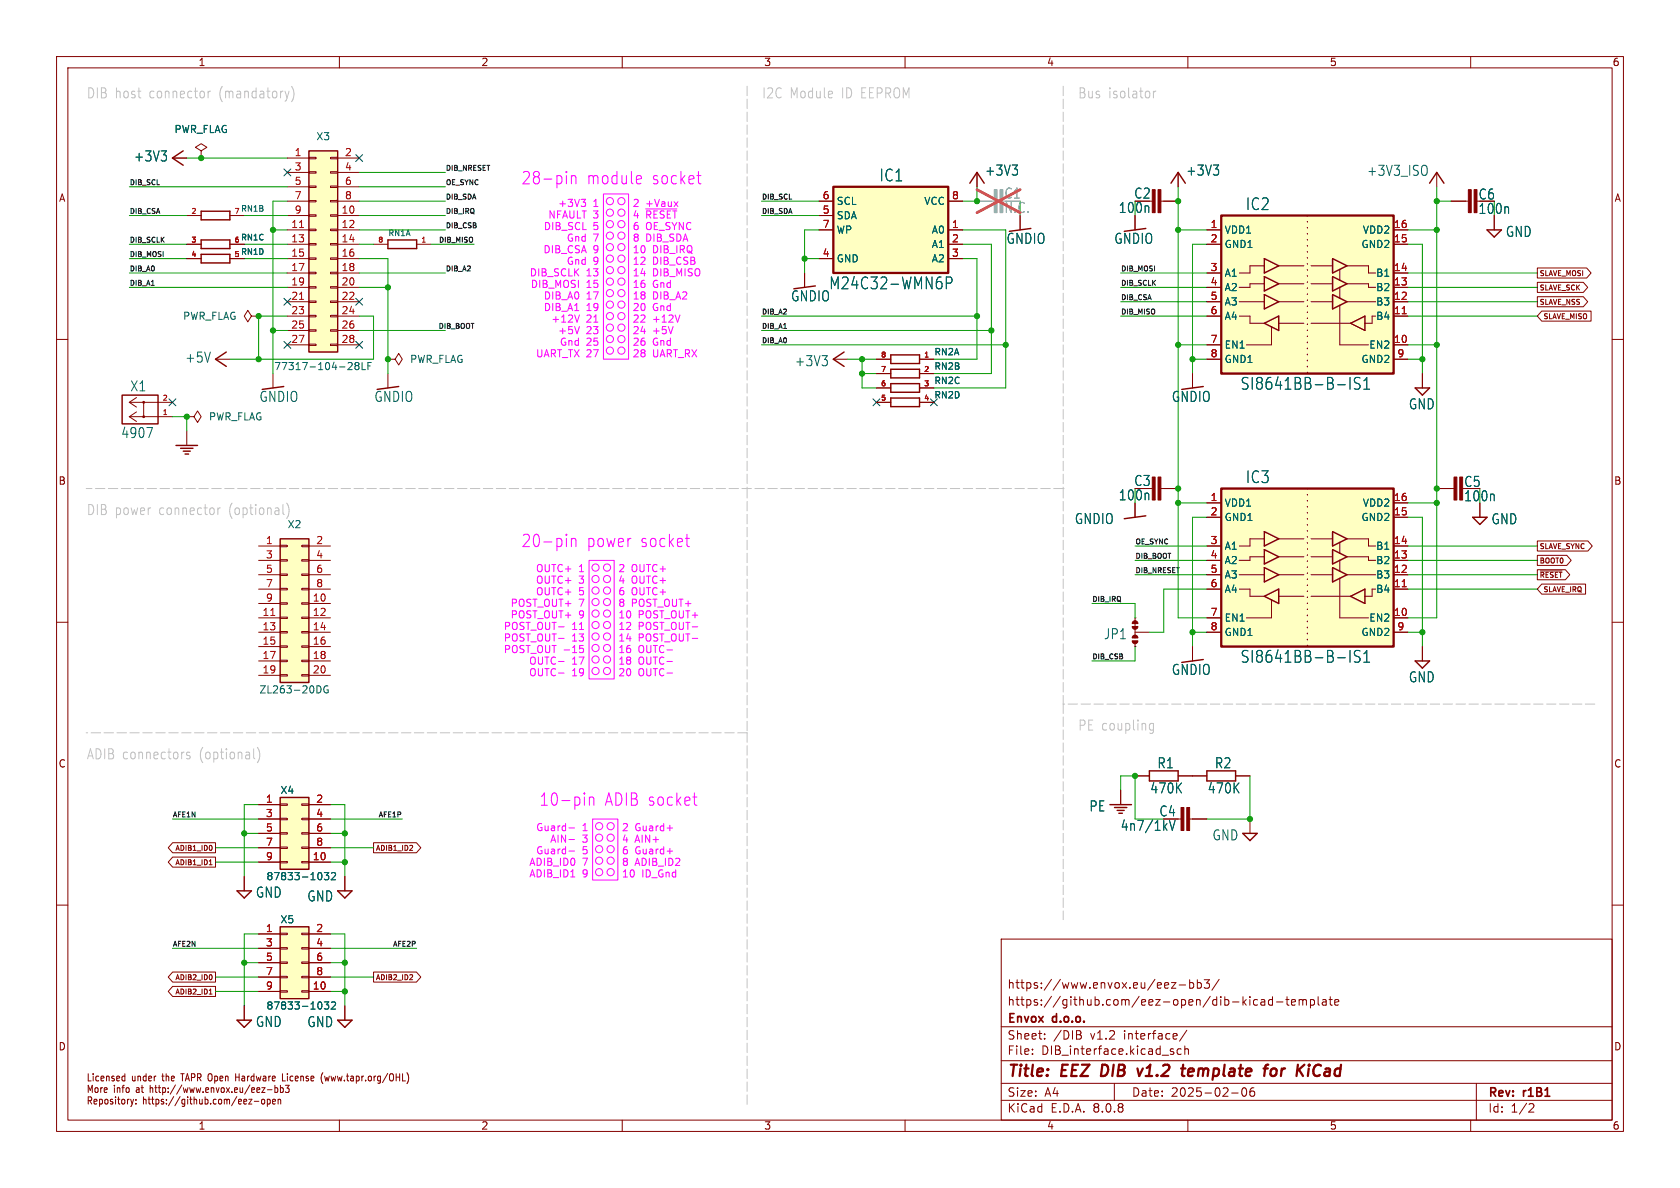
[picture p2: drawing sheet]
<svg xmlns="http://www.w3.org/2000/svg" width="297mm" height="210mm" viewBox="0 0 297 210" stroke-linecap="round" stroke-linejoin="round" font-family="sans-serif">
<g fill="none" stroke="#840000" stroke-width=".18">
<path d="M10 10h277v190h-277zM12 12h273v186h-273zM60 10v2M110 10v2M160 10v2M210 10v2M260 10v2M10 60h2M285 60h2M10 110h2M285 110h2M10 160h2"/>
<path d="M177 166h108v32h-108zM207.1 173.7h.8l-.8 1h.8M208.5 174.1h1.1M210.3 173.8l.4-.1 .3 .3v.4l-.1 .2h-.6M210.3 173.2v1.5M211.7 173.8l.4-.1 .3 .3v.4l-.2 .2h-.5M211.7 173.2v1.5M212.9 173.2h.9l-.5 .6 .4 .1v.7l-.2 .1h-.4l-.2-.1M215.5 173.1l-1.3 2M221.9 176.7l.4 .1M222.3 177.6l-.4 .1M223 176.8h.5l.1 .9"/>
<path d="M223.6 177.1h-.5a.29 .29 0 0 0-.2 .3 .29 .29 0 0 0 .2 .3l.5-.1M225 176.8l-.5-.1-.3 .3v.4l.2 .2h.6M225 176.2v1.5M225.7 177.1h1.1M227.3 176.7h.6M227.5 176.2v1.3l.4 .2M228.3 177.2l.7-.1v-.3l-.5-.1-.2 .2 .1 .7h.6M229.7 176.8l.4-.1 .2 .2M229.7 176.7v1M230.3 176.9l.2-.2 .4 .1 .1 .9M230.3 176.9v.8M231.7 176.8l.4-.1 .3 .3v.4l-.2 .2h-.5"/>
<path d="M231.7 176.7v1.5M233 176.2v1.3l.2 .2M233.8 176.8h.6l.1 .9M234.5 177.1h-.5a.29 .29 0 0 0-.3 .3 .29 .29 0 0 0 .3 .3l.5-.1M235 176.7h.5M235.2 176.2v1.3l.3 .2M236 177.2l.7-.1-.1-.3-.4-.1-.2 .2v.7h.6M285 160h2M60 198v2M110 198v2M160 198v2M177 194.5h108"/>
<path d="M177 191.5h108M177 187.5h108M177 181.5h108M182.5 186.3v.1M182.5 185.5v.1M184.7 183.6v.1M184.7 182.8v.1M190.8 182.2l.3 .3-.1 .3-.2 .1a.4 .4 0 0 1 .4 .4 .4 .4 0 0 1-.3 .4M197 191.5v3M207.1 185.9l.4 .1v.2l-.2 .2h-.3M207.1 185.4l.4 .1M208.8 185.5l-.4-.1-.3 .3v.4l.1 .2h.6"/>
<path d="M209.5 185.5l.2-.1 .3 .1 .1 .9M209.5 184.9v1.5M209.8 182.1l-1.3 2M210 198v2M217.7 193.2h1.2M219.7 192.4a.81 .81 0 0 0 .3 1.4l.2-.1 .2-.5-.2-.8M221.2 192.4a1.17 1.17 0 0 0-.1 1.3h.6l.1-.5-.3-.3h-.4l-.1 .3M260 198v2M261 191.5v6.5M270.5 195.1l.5 .1 .2 .3-1 1.1h1"/>
</g>
<path d="M194.9 188.2l-.3 2h.5M201.1 188.9l.3 1.3 .6-1.3M208.8 188.9h.8M209.2 190.2h.2M210.8 188.9l-.6 .1-.2 .9 .3 .3 .5-.1M211 189.4l-.9 .1M223.4 188.9h.7M224.2 188.2l-.4 .1M224.8 189.1a.52 .52 0 0 1 .5-.2 .52 .52 0 0 1 .4 .4l-.1 .5a.55 .55 0 0 1-.5 .4 .55 .55 0 0 1-.5-.4zM232.7 188.3a1.11 1.11 0 0 0 0 1.9" fill="none" stroke="#840000" stroke-width=".4"/>
<path d="M215.9 38.1h30.5v27.9h-30.5z" fill="#ffffc2"/>
<g fill="none" stroke="#840000" stroke-width=".18">
<path d="M213.4 55.9h2.5M213.4 53.3h2.5M213.4 50.8h2.5M213.4 48.3h2.5M213.4 40.6h2.5M213.4 43.2h2.5M219.1 55.9h1.9v1.3h2.5M219.1 53.3h4.4M223.5 50.2h-2.5v.6h-1.9M223.5 47h-2.5v1.3h-1.9M224.8 57.8v3.2h-4.5M226.1 53.3h4.4"/>
<path d="M226.1 57.2h4.4M226.1 50.2h4.4M226.1 47h4.4M231.8 53.3h3.8M231.8 57.2h7M231.8 50.2h3.8M231.8 47h3.8M236.9 54v7h5M236.9 47.6v1.9M236.9 50.8v1.9M238.1 53.3h5.1M238.1 50.2h3.8v.6h1.3"/>
<path d="M238.1 47h3.8v1.3h1.3M243.2 55.9h-.6v1.3h-1.3M246.4 55.9h2.5M246.4 53.3h2.5M246.4 50.8h2.5M246.4 48.3h2.5M246.4 40.6h2.5M246.4 43.2h2.5M213.4 61h2.5M213.4 63.5h2.5M246.4 61h2.5M246.4 63.5h2.5"/>
<path d="M200.7 88.9v2.5M205.2 86.4h3.1M261.6 88.9v2.5M200.7 109.2h.1M200.7 114.3h.1M200.7 109.2v3.3M200.7 113.5v.8M200.7 111.8h2.5M43.2 154.9v2.6"/>
</g>
<path d="M223.5 57.2l2.6-1.3v2.5zM223.5 45.7l2.6 1.3-2.6 1.3zM223.5 48.9l2.6 1.3-2.6 1.2zM223.5 52.1l2.6 1.2-2.6 1.3zM235.6 45.7l2.5 1.3-2.5 1.3zM235.6 48.9l2.5 1.3-2.5 1.2zM235.6 52.1l2.5 1.2-2.5 1.3zM238.8 57.2l2.5-1.3v2.5zM202.6 91.2l-3.8 .5M260.3 91.4h2.6l-1.3 1.3zM41.9 157.5h2.5l-1.2 1.3z" fill="none" stroke="#840000" stroke-width=".25"/>
<path d="M231.1 38.1v27.9" fill="none" stroke="#840000" stroke-width=".25" stroke-dasharray=".1 1"/>
<path d="M215.9 38.1h30.5v27.9h-30.5z" fill="none" stroke="#840000" stroke-width=".41"/>
<path d="M247.9 55.5h.7" fill="none" stroke="#a90000" stroke-width=".18"/>
<path d="M238.7 66.7v2.1M240.4 66.8l-.2-.1-.6 .1a.53 .53 0 0 0 .2 .9 .63 .63 0 0 1 .6 .7l-.3 .4-.7-.1M241.1 68.8h1M241.1 67.3l.5-.6v2.1" fill="none" stroke="#006464" stroke-width=".18"/>
<g fill="#840000" stroke="#840000" stroke-width=".18">
<path d="M203.7 84.3h.5v4.1h-.5z"/>
<path d="M204.7 84.3h.5v4.1h-.5z"/>
<path d="M200.3 109.9l.4-.2v.5h-.5z"/>
<path d="M200.3 112.4l.4-.1v.5h-.5z"/>
<path d="M200.7 109.7l.3 .2 .2 .3h-.5z"/>
<path d="M200.7 112.3l.3 .1 .2 .4h-.5z"/>
<path d="M200.2 110.7h1l-.2 .4-.3 .1-.4-.1z"/>
<path d="M200.2 113.3h1l-.2 .3-.3 .2-.4-.2z"/>
</g>
<path d="M215.9 86.4h30.5v27.9h-30.5z" fill="#ffffc2"/>
<g fill="none" stroke="#840000" stroke-width=".18">
<path d="M208.3 30.5v2.5M213.4 99.1h2.5M213.4 96.5h2.5M213.4 88.9h2.5M213.4 91.4h2.5M223.5 98.4h-2.5v.7h-1.9M223.5 95.3h-2.5v1.2h-1.9M226.1 98.4h4.4M226.1 95.3h4.4M231.8 98.4h3.8M231.8 95.3h3.8M236.9 95.9v1.9"/>
<path d="M236.9 99.1v1.9M238.1 98.4h3.8v.7h1.3M238.1 95.3h3.8v1.2h1.3M246.4 99.1h2.5M246.4 96.5h2.5M246.4 88.9h2.5M246.4 91.4h2.5M213.4 104.1h2.5M213.4 101.6h2.5M213.4 109.2h2.5M213.4 111.8h2.5M219.1 104.1h1.9v1.3h2.5"/>
<path d="M219.1 101.6h4.4M224.8 106v3.2h-4.5M226.1 101.6h4.4M226.1 105.4h4.4M231.8 101.6h3.8M231.8 105.4h7M236.9 102.2v7h5M238.1 101.6h5.1M243.2 104.1h-.6v1.3h-1.3M246.4 104.1h2.5M246.4 101.6h2.5M246.4 109.2h2.5"/>
<path d="M246.4 111.8h2.5"/>
</g>
<path d="M207 32.4l1.3-1.9 1.2 1.9M223.5 94l2.6 1.3-2.6 1.2zM223.5 97.2l2.6 1.2-2.6 1.3zM235.6 94l2.5 1.3-2.5 1.2zM235.6 97.2l2.5 1.2-2.5 1.3zM223.5 105.4l2.6-1.3v2.6zM223.5 100.3l2.6 1.3-2.6 1.3zM235.6 100.3l2.5 1.3-2.5 1.3zM238.8 105.4l2.5-1.3v2.6z" fill="none" stroke="#840000" stroke-width=".25"/>
<path d="M231.1 86.4v27.9" fill="none" stroke="#840000" stroke-width=".25" stroke-dasharray=".1 1"/>
<path d="M215.9 86.4h30.5v27.9h-30.5z" fill="none" stroke="#840000" stroke-width=".41"/>
<path d="M247.9 103.7h.7" fill="none" stroke="#a90000" stroke-width=".18"/>
<path d="M214.5 29.2h.9l-.5 .7M215.4 30v.8M238.7 115v2.1M240.4 115.1l-.2-.1-.6 .1a.53 .53 0 0 0 .2 .9 .63 .63 0 0 1 .6 .7l-.3 .4-.7-.1M241.1 117.1h1M241.1 115.6l.5-.6v2.1" fill="none" stroke="#006464" stroke-width=".18"/>
<path d="M49.5 163.8h5.1v12.7h-5.1z" fill="#ffffc2"/>
<g fill="none" stroke="#840000" stroke-width=".18">
<path d="M30.5 27.9h2.5M33 38.1h2.6M35.6 26.7l1-.7-1-.6-1.1 .6 1.1 .7v1.2M35.6 27.9h.1M40.6 38.1h2.6M200.7 38.1v2.5M205.2 35.6h3.1M254 30.5v2.5M254 86.4h3M45.7 165.1h3.8M45.7 175.3h3.8M45.7 167.6h3.8"/>
<path d="M45.7 170.2h3.8M45.7 172.7h3.8M49.5 175.1h1.3v.3h-1.3zM49.5 172.6h1.3v.2h-1.3zM49.5 170.1h1.3v.2h-1.3zM49.5 167.5h1.3v.3h-1.3zM49.5 165h1.3v.2h-1.3zM53.3 175.1h1.3v.3h-1.3zM53.3 172.6h1.3v.2h-1.3zM53.3 170.1h1.3v.2h-1.3zM53.3 167.5h1.3v.3h-1.3zM53.3 165h1.3v.2h-1.3z"/>
<path d="M54.6 165.1h3.8M54.6 175.3h3.8M54.6 167.6h3.8M54.6 170.2h3.8M54.6 172.7h3.8"/>
</g>
<path d="M32.4 26.7l-1.9 1.2 1.9 1.3M35.6 37.3h5v1.6h-5zM252.7 32.4l1.3-1.9 1.3 1.9M202.6 40.4l-3.8 .5M49.5 163.8h5.1v12.7h-5.1z" fill="none" stroke="#840000" stroke-width=".25"/>
<path d="M28.5 26.7h.9l-.5 .7M29.4 27.5v.8M252.1 29.3a1.43 1.43 0 0 1 0 1.6M57.3 177.1h.8l-.4 .5 .4 .1v.6l-.2 .1-.6-.1M58.6 177.2l.5-.1 .2 .4-.8 .9h.8" fill="none" stroke="#006464" stroke-width=".18"/>
<g fill="#840000" stroke="#840000" stroke-width=".18">
<path d="M257 84.3h.6v4.1h-.6z"/>
<path d="M258.1 84.3h.5v4.1h-.5z"/>
<path d="M203.7 33.5h.5v4.1h-.5z"/>
<path d="M204.7 33.5h.5v4.1h-.5z"/>
</g>
<path d="M54.6 26.7h5.1v35.5h-5.1z" fill="#ffffc2"/>
<g fill="none" stroke="#840000" stroke-width=".18">
<path d="M50.8 27.9h3.8M50.8 38.1h3.8M50.8 30.5h3.8M50.8 33h3.8M50.8 35.6h3.8M54.6 38h1.3v.2h-1.3zM54.6 35.4h1.3v.3h-1.3zM54.6 32.9h1.3v.2h-1.3zM54.6 30.4h1.3v.2h-1.3zM54.6 27.8h1.3v.3h-1.3zM58.4 38h1.3v.2h-1.3zM58.4 35.4h1.3v.3h-1.3z"/>
<path d="M58.4 32.9h1.3v.2h-1.3zM58.4 30.4h1.3v.2h-1.3zM58.4 27.8h1.3v.3h-1.3zM59.7 27.9h3.8M59.7 38.1h3.8M59.7 30.5h3.8M59.7 33h3.8M59.7 35.6h3.8M180.3 38.1v2.5M50.8 40.6h3.8M50.8 43.2h3.8M50.8 45.7h3.8"/>
<path d="M50.8 48.3h3.8M50.8 50.8h3.8M50.8 53.3h3.8M50.8 55.9h3.8M50.8 58.4h3.8M54.6 58.3h1.3v.2h-1.3zM54.6 55.8h1.3v.2h-1.3zM54.6 53.2h1.3v.3h-1.3zM54.6 50.7h1.3v.2h-1.3zM54.6 48.1h1.3v.3h-1.3zM54.6 45.6h1.3v.2h-1.3zM54.6 43.1h1.3v.2h-1.3z"/>
<path d="M54.6 40.5h1.3v.3h-1.3zM58.4 58.3h1.3v.2h-1.3zM58.4 55.8h1.3v.2h-1.3zM58.4 53.2h1.3v.3h-1.3zM58.4 50.7h1.3v.2h-1.3zM58.4 48.1h1.3v.3h-1.3zM58.4 45.6h1.3v.2h-1.3zM58.4 43.1h1.3v.2h-1.3zM58.4 40.5h1.3v.3h-1.3zM59.7 40.6h3.8M59.7 43.2h3.8M59.7 45.7h3.8"/>
<path d="M59.7 48.3h3.8M59.7 50.8h3.8M59.7 53.3h3.8M59.7 55.9h3.8M59.7 58.4h3.8M142.2 48.3v2.5M50.8 61h3.8M54.6 60.8h1.3v.3h-1.3zM58.4 60.8h1.3v.3h-1.3zM59.7 61h3.8M147.3 63.5h2.6M154.9 71.1h2.6"/>
<path d="M154.9 63.5h2.6M162.6 71.1h2.5M162.6 63.5h2.5"/>
</g>
<path d="M54.6 26.7h5.1v35.5h-5.1zM144.1 50.5l-3.8 .6M182.2 40.4l-3.8 .5M149.2 62.2l-1.9 1.3 1.9 1.3M157.5 70.4h5.1v1.5h-5.1zM157.5 62.7h5.1v1.6h-5.1z" fill="none" stroke="#840000" stroke-width=".25"/>
<path d="M52.9 40.2h.8M52.9 52.9h.8" fill="none" stroke="#a90000" stroke-width=".18"/>
<path d="M61.7 64.1h.4l.2 .3-.8 .9h.8M63 64.6l-.3-.2 .3-.3h.2l.3 .2-.3 .3M63 64.6l-.3 .3 .1 .3 .2 .1h.3l.2-.2v-.2l-.3-.3M63 64.6h.2M64 64.1v1.2h.6M65 64.7h.5M65.6 64.1h-.6v1.2M145.3 62.9h1l-.5 .7M146.2 63.7v.8" fill="none" stroke="#006464" stroke-width=".18"/>
<path d="M147.3 33h20.3v15.3h-20.3z" fill="#ffffc2"/>
<path d="M147.3 33h20.3v15.3h-20.3z" fill="none" stroke="#840000" stroke-width=".4"/>
<g fill="none" stroke="#840000" stroke-width=".18">
<path d="M144.8 38.1h2.5M144.8 35.6h2.5M167.6 35.6h2.6M256.5 35.6h3.1M264.2 38.1v2.5M144.8 40.6h2.5M144.8 45.7h2.5M167.6 40.6h2.6M167.6 43.2h2.6M167.6 45.7h2.6M22.9 71.1h7.6M22.9 71.1l1.2 .9"/>
<path d="M22.9 73.7h7.6M22.9 73.7l1.2 .8M24.1 70.3l-1.2 .8M24.1 72.8l-1.2 .9M25.4 71.1v2.6M154.9 66h2.6M154.9 68.6h2.6M162.6 66h2.5M162.6 68.6h2.5M210.8 114.3v2.5M251.5 114.3v2.5M61 154.9v2.6"/>
<path d="M43.2 177.8v2.5M61 177.8v2.5"/>
</g>
<path d="M167.3 50.1h.7a.6 .6 0 0 0 .3-.6 .6 .6 0 0 0-.3-.5h-.7v2M25.9 75.6h1.1l-.7 1.8" fill="none" stroke="#006464" stroke-width=".18"/>
<g fill="none" stroke="#840000" stroke-width=".25">
<path d="M262.9 40.6h2.5l-1.2 1.3zM21.6 69.9h6.3v5h-6.3zM157.5 65.3h5.1v1.5h-5.1zM157.5 67.8h5.1v1.5h-5.1zM212.7 116.6l-3.8 .5M250.2 116.8h2.5l-1.2 1.3zM59.7 157.5h2.5l-1.2 1.3zM41.9 180.3h2.5l-1.2 1.3zM59.7 180.3h2.5l-1.2 1.3z"/>
<circle cx="25.4" cy="71.1" r=".13"/>
<circle cx="25.4" cy="73.7" r=".13"/>
</g>
<g fill="#840000" stroke="#840000" stroke-width=".18">
<path d="M259.6 33.5h.5v4.1h-.5z"/>
<path d="M260.6 33.5h.5v4.1h-.5z"/>
</g>
<path d="M49.5 141h5.1v12.7h-5.1z" fill="#ffffc2"/>
<g fill="none" stroke="#840000" stroke-width=".18">
<path d="M38.1 63.5h2.5M68.6 66v2.6M210.8 66v2.6M251.5 66v2.6M45.7 142.2h3.8M45.7 152.4h3.8M45.7 144.8h3.8M45.7 147.3h3.8M45.7 149.9h3.8M49.5 152.3h1.3v.2h-1.3zM49.5 149.7h1.3v.3h-1.3zM49.5 147.2h1.3v.2h-1.3z"/>
<path d="M49.5 144.7h1.3v.2h-1.3zM49.5 142.1h1.3v.3h-1.3zM53.3 152.3h1.3v.2h-1.3zM53.3 149.7h1.3v.3h-1.3zM53.3 147.2h1.3v.2h-1.3zM53.3 144.7h1.3v.2h-1.3zM53.3 142.1h1.3v.3h-1.3zM54.6 142.2h3.8M54.6 152.4h3.8M54.6 144.8h3.8M54.6 147.3h3.8M54.6 149.9h3.8"/>
</g>
<path d="M40 62.2l-1.9 1.3 1.9 1.3M70.5 68.3l-3.8 .5M212.7 68.3l-3.8 .5M250.2 68.6h2.5l-1.2 1.3zM49.5 141h5.1v12.7h-5.1z" fill="none" stroke="#840000" stroke-width=".25"/>
<path d="M57.3 154.2h.8l-.4 .5 .4 .2v.5l-.2 .1-.6-.1M58.6 154.4l.5-.2 .2 .4-.8 .9h.8" fill="none" stroke="#006464" stroke-width=".18"/>
<path d="M49.5 95.3h5.1v25.4h-5.1z" fill="#ffffc2"/>
<g fill="none" stroke="#840000" stroke-width=".18">
<path d="M30.5 27.9h2.5M35.6 27.9h.1M144.8 35.6h2.5M144.8 38.1h2.5M167.6 35.6h2.6M172.7 30.5v2.5M180.3 38.1v2.5M200.7 38.1v2.5M205.7 35.6h2.6M208.3 30.5v2.5M256.5 35.6h2.6M264.2 38.1v2.5"/>
<path d="M33 45.7h2.6M33 43.2h2.6M40.6 45.7h2.6M40.6 43.2h2.6M44.4 55.9l-.6-1-.6 1 .6 1 .6-1h1.3M45.7 55.9h.1M66 43.2h2.6M73.7 43.2h2.5M142.2 48.3v2.5M144.8 45.7h2.5M144.8 40.6h2.5M167.6 45.7h2.6"/>
<path d="M167.6 43.2h2.6M167.6 40.6h2.6M213.4 43.2h2.5M213.4 40.6h2.5M213.4 55.9h2.5M213.4 53.3h2.5M213.4 50.8h2.5M213.4 48.3h2.5M246.4 43.2h2.5M246.4 40.6h2.5M246.4 55.9h2.5M246.4 53.3h2.5"/>
<path d="M246.4 50.8h2.5M246.4 48.3h2.5M271.8 49.9h8.1l.8 .9-.8 .9h-8.1zM271.8 47.4h8.7l.8 .9-.8 .8h-8.7zM271.8 52.5h8.1l.8 .8-.8 .9h-8.1zM272.6 55h8.7v1.8h-8.7l-.8-.9zM33 73.7h1.3l.6-1.1 .7 1.1-.7 1-.6-1M33 73.7h.1M33 76.2v2.5M48.3 66v2.6M68.6 63.5h1.2l.7-1 .6 1-.6 1-.7-1M68.6 63.5h.1"/>
<path d="M154.9 68.6h2.6M154.9 63.5h2.6M154.9 66h2.6M154.9 71.1h2.6M162.6 68.6h2.5M162.6 63.5h2.5M162.6 66h2.5M162.6 71.1h2.5M210.8 66v2.6M213.4 63.5h2.5M213.4 61h2.5M246.4 63.5h2.5"/>
<path d="M246.4 61h2.5M251.5 66v2.6M45.7 96.5h3.8M45.7 99.1h3.8M49.5 98.9h1.3v.3h-1.3zM49.5 96.4h1.3v.2h-1.3zM53.3 98.9h1.3v.3h-1.3zM53.3 96.4h1.3v.2h-1.3zM54.6 96.5h3.8M54.6 99.1h3.8M200.7 88.9v2.5M205.7 86.4h2.6"/>
<path d="M213.4 96.5h2.5M213.4 99.1h2.5M213.4 88.9h2.5M213.4 91.4h2.5M246.4 96.5h2.5M246.4 99.1h2.5M246.4 88.9h2.5M246.4 91.4h2.5M254 86.4h2.5M261.6 88.9v2.5M271.8 95.6h8.9l.8 .9-.8 .9h-8.9zM271.8 98.2h5.2l.8 .9-.8 .8h-5.2z"/>
<path d="M45.7 106.7h3.8M45.7 109.2h3.8M45.7 111.8h3.8M45.7 114.3h3.8M45.7 116.8h3.8M45.7 119.4h3.8M45.7 101.6h3.8M45.7 104.1h3.8M49.5 119.3h1.3v.2h-1.3zM49.5 116.7h1.3v.3h-1.3zM49.5 114.2h1.3v.2h-1.3zM49.5 111.6h1.3v.3h-1.3z"/>
<path d="M49.5 109.1h1.3v.2h-1.3zM49.5 106.6h1.3v.2h-1.3zM49.5 104h1.3v.3h-1.3zM49.5 101.5h1.3v.2h-1.3zM53.3 119.3h1.3v.2h-1.3zM53.3 116.7h1.3v.3h-1.3zM53.3 114.2h1.3v.2h-1.3zM53.3 111.6h1.3v.3h-1.3zM53.3 109.1h1.3v.2h-1.3zM53.3 106.6h1.3v.2h-1.3zM53.3 104h1.3v.3h-1.3zM53.3 101.5h1.3v.2h-1.3z"/>
<path d="M54.6 106.7h3.8M54.6 109.2h3.8M54.6 111.8h3.8M54.6 114.3h3.8M54.6 116.8h3.8M54.6 119.4h3.8M54.6 101.6h3.8M54.6 104.1h3.8M210.8 114.3v2.5M213.4 109.2h2.5M213.4 111.8h2.5M213.4 101.6h2.5"/>
<path d="M213.4 104.1h2.5M246.4 109.2h2.5M246.4 111.8h2.5M246.4 101.6h2.5M246.4 104.1h2.5M251.5 114.3v2.5M271.8 100.7h4.9l.8 .9-.8 .9h-4.9zM272.3 100.9h3.8M272.6 103.3h7.7v1.7h-7.7l-.8-.9zM198.1 139.7v2.5M200.7 137.2h2.5M208.3 137.2h5.1"/>
<path d="M218.4 137.2h2.6M30.5 151.5h7.6v1.8h-7.6l-.8-.9zM30.5 149h7.6v1.7h-7.6l-.8-.8zM37 152.9h.5M37.2 152.1v-.1v.9M37.4 149.5v.7M43.2 154.9v2.6M45.7 144.8h3.8M45.7 142.2h3.8M45.7 152.4h3.8M45.7 147.3h3.8M45.7 149.9h3.8"/>
<path d="M54.6 144.8h3.8M54.6 142.2h3.8M54.6 152.4h3.8M54.6 147.3h3.8M54.6 149.9h3.8M61 154.9v2.6M66 149h7.6l.8 .9-.8 .8h-7.6zM72.4 150.3h.6M72.9 149.5v.3M208.3 144.8h.5M210.3 144.8h3.1M221 144.8v2.5"/>
<path d="M30.5 174.4h7.6v1.7h-7.6l-.8-.8zM30.5 171.8h7.6v1.8h-7.6l-.8-.9zM37 175.7h.5M37.2 175v-.2v.9M37.4 172.4v.7M43.2 177.8v2.5M45.7 165.1h3.8M45.7 175.3h3.8M45.7 167.6h3.8M45.7 170.2h3.8M45.7 172.7h3.8M54.6 165.1h3.8"/>
<path d="M54.6 175.3h3.8M54.6 167.6h3.8M54.6 170.2h3.8M54.6 172.7h3.8M61 177.8v2.5M66 171.8h7.6l.8 .9-.8 .9h-7.6zM72.4 173.2h.6M72.9 172.4v.3M21.8 190.2l.3 .1M22.1 189.8v1.3M22.1 191l-.3 .1M23.1 194.3l.3 .9"/>
<path d="M23.4 195.2l-.1 .3M23.6 194.3l-.2 .9M24 195v.2M24 194.4v.1M41.7 189.8v1.3M41.7 190.4h.6M44 194.3h.5l-.5 .9h.5M44.9 194.7h.9M46.3 194.4l.3-.1 .2 .3v.3l-.2 .3-.3-.1-.1-.2zM47.3 194.4l.3-.1 .2 .3-.1 .5h-.4M47.3 194.3v1.3M47.3 192.6h.8"/>
<path d="M48.2 194.7l.5-.1v-.2l-.4-.1-.1 .2v.6h.5M48.6 191.9v1.2M48.6 192.3h.3l.2 .2-.1 .6h-.4M49.2 194.4l.1-.1 .3 .1v.8M49.2 194.3v.9M49.6 192.3h.3l.2 .2-.1 .6h-.4M49.6 191.9v1.2M49.9 189.8v1.3h.6M50.4 191.9h.7l-.3 .4 .3 .2v.5l-.2 .1-.5-.1M57.1 189.6a1.65 1.65 0 0 0 0 2M57.4 190.2l.2 .9M71.9 189.6a1.65 1.65 0 0 1 0 2"/>
</g>
<g fill="none" stroke="#840000" stroke-width=".25">
<path d="M171.4 32.4l1.3-1.9 1.3 1.9M35.6 45h5v1.5h-5zM35.6 42.4h5v1.5h-5zM68.6 42.4h5.1v1.5h-5.1zM31.1 78.7h3.8M31.9 79.2h2.2M32.4 79.8h1.2M50.2 68.3l-3.8 .5M32.7 80.3h.7M49.5 95.3h5.1v25.4h-5.1zM203.2 136.3h5.1v1.7h-5.1zM213.4 136.3h5v1.7h-5z"/>
<path d="M196.2 142.2h3.8M197 142.7h2.2M197.5 143.3h1.2M197.8 143.8h.6M219.7 147.3h2.5l-1.2 1.3z"/>
</g>
<path d="M247.9 55.5h.7M47.9 108.8h.7M247.9 103.7h.7" fill="none" stroke="#a90000" stroke-width=".18"/>
<g fill="none" stroke="#006464" stroke-width=".18">
<path d="M28.5 26.7h.9l-.5 .7M29.4 27.5v.8M178.9 29.2h1l-.5 .7M179.8 30v.8M214.5 29.2h.9l-.5 .7M215.4 30v.8M167.3 50.1h.7a.6 .6 0 0 0 .3-.6 .6 .6 0 0 0-.3-.5h-.7v2M238.7 66.7v2.1M240.4 66.8l-.2-.1-.6 .1a.53 .53 0 0 0 .2 .9 .63 .63 0 0 1 .6 .7l-.3 .4-.7-.1M241.1 67.3l.5-.6v2.1M241.1 68.8h1M238.7 115v2.1"/>
<path d="M240.4 115.1l-.2-.1-.6 .1a.53 .53 0 0 0 .2 .9 .63 .63 0 0 1 .6 .7l-.3 .4-.7-.1M241.1 117.1h1M241.1 115.6l.5-.6v2.1M56.3 121.2a.68 .68 0 0 1 .5 .7 .68 .68 0 0 1-.5 .6M58 121.3a.59 .59 0 0 0-.8 .6 .59 .59 0 0 0 .8 .5v-.4h-.2M57.3 154.2h.8l-.4 .5 .4 .2v.5l-.2 .1-.6-.1M58.6 154.4l.5-.2 .2 .4-.8 .9h.8M206.7 145l.5 1.8 .5-1.8M57.3 177.1h.8l-.4 .5 .4 .1v.6l-.2 .1-.6-.1M58.6 177.2l.5-.1 .2 .4-.8 .9h.8"/>
</g>
<g fill="#a1a1a1" stroke="#a1a1a1" stroke-width=".18">
<path d="M175.8 33.5h.5v4.1h-.5z"/>
<path d="M176.8 33.5h.5v4.1h-.5z"/>
</g>
<path d="M172.7 35.6h3.1" fill="none" stroke="#a1a1a1" stroke-width=".18"/>
<path d="M172.7 33.5l7.6 4.1M180.3 33.5l-7.6 4.1" fill="none" stroke="#e65255" stroke-width=".46"/>
<g fill="#840000" stroke="#840000" stroke-width=".18">
<path d="M209.8 142.7h.5v4.1h-.5z"/>
<path d="M208.8 142.7h.5v4.1h-.5z"/>
</g>
<g fill="none" stroke="#f0f" stroke-width=".18">
<path d="M100.1 30.3l.1 .1-.1 .1M101 31v1.5M101 31.2a.46 .46 0 0 1 .7-.1l.1 1.4M102.7 35.2h.8l-.4 .5M103.3 35.7l.2 .3v.3l-.2 .2M106.7 34.3h4.4v29.2h-4.4zM112.8 31l.5 .1 .1 .5-.9 .2M113.3 32.4l-.5 .1M114.2 36.9h5.5M119.2 35.7l.6 .8M119.8 35.7l-.6 .8M123.2 31h.7"/>
<path d="M123.6 32.4l.3 .1M102.4 55.7l-.4 1.3M102.4 57.7l-.4 1.3M120.2 55.7l-.4 1.3M100.1 94.4l.1 .1-.1 .2M101 95.2v1.4M101 95.4a.46 .46 0 0 1 .7-.1l.1 1.3M104.1 99.1h4.5v20.9h-4.5zM121.2 95.2h.7M121.5 96.5l.4 .1M98.7 110.8h1M98.7 112.8h1"/>
<path d="M98.7 116.9h1M98.7 119h1M102.5 114.6h.4l.3 .2-.2 .5h-.5M100.6 146.4h1M100.6 148.4h1M100.6 150.4h1M100.9 155h.7M103.3 140.2l.1 .1-.1 .1M104.2 140.9v1.4M104.2 141.1a.46 .46 0 0 1 .7-.1l.1 1.3M104.8 144.8h4.4v10.8h-4.4zM117.9 146.4h1"/>
<path d="M117.9 150.5h1M122.5 140.9h.7M122.8 142.2l.4 .1"/>
<circle cx="107.8" cy="37.6" r=".63"/>
<circle cx="107.8" cy="35.6" r=".63"/>
<circle cx="107.8" cy="39.6" r=".63"/>
<circle cx="109.9" cy="37.6" r=".63"/>
<circle cx="109.9" cy="35.6" r=".63"/>
<circle cx="109.9" cy="39.6" r=".63"/>
<circle cx="107.8" cy="45.7" r=".63"/>
<circle cx="107.8" cy="51.8" r=".63"/>
<circle cx="107.8" cy="59.9" r=".63"/>
<circle cx="107.8" cy="47.8" r=".63"/>
<circle cx="107.8" cy="49.8" r=".63"/>
<circle cx="107.8" cy="43.7" r=".63"/>
<circle cx="107.8" cy="55.9" r=".63"/>
<circle cx="107.8" cy="53.8" r=".63"/>
<circle cx="107.8" cy="57.9" r=".63"/>
<circle cx="107.8" cy="41.7" r=".63"/>
<circle cx="109.9" cy="45.7" r=".63"/>
<circle cx="109.9" cy="41.7" r=".63"/>
<circle cx="109.9" cy="53.8" r=".63"/>
<circle cx="109.9" cy="57.9" r=".63"/>
<circle cx="109.9" cy="59.9" r=".63"/>
<circle cx="109.9" cy="47.8" r=".63"/>
<circle cx="109.9" cy="43.7" r=".63"/>
<circle cx="109.9" cy="55.9" r=".63"/>
<circle cx="109.9" cy="49.8" r=".63"/>
<circle cx="109.9" cy="51.8" r=".63"/>
<circle cx="107.8" cy="62" r=".63"/>
<circle cx="109.9" cy="62" r=".63"/>
<circle cx="105.3" cy="112.5" r=".63"/>
<circle cx="105.3" cy="104.4" r=".63"/>
<circle cx="105.3" cy="116.6" r=".63"/>
<circle cx="105.3" cy="108.5" r=".63"/>
<circle cx="105.3" cy="102.4" r=".63"/>
<circle cx="105.3" cy="100.3" r=".63"/>
<circle cx="105.3" cy="106.4" r=".63"/>
<circle cx="105.3" cy="114.6" r=".63"/>
<circle cx="105.3" cy="118.6" r=".63"/>
<circle cx="105.3" cy="110.5" r=".63"/>
<circle cx="107.3" cy="110.5" r=".63"/>
<circle cx="107.3" cy="100.3" r=".63"/>
<circle cx="107.3" cy="116.6" r=".63"/>
<circle cx="107.3" cy="104.4" r=".63"/>
<circle cx="107.3" cy="106.4" r=".63"/>
<circle cx="107.3" cy="102.4" r=".63"/>
<circle cx="107.3" cy="118.6" r=".63"/>
<circle cx="107.3" cy="112.5" r=".63"/>
<circle cx="107.3" cy="108.5" r=".63"/>
<circle cx="107.3" cy="114.6" r=".63"/>
<circle cx="105.9" cy="152.1" r=".63"/>
<circle cx="105.9" cy="150.1" r=".63"/>
<circle cx="105.9" cy="146" r=".63"/>
<circle cx="105.9" cy="148.1" r=".63"/>
<circle cx="105.9" cy="154.2" r=".63"/>
<circle cx="107.9" cy="154.2" r=".63"/>
<circle cx="107.9" cy="152.1" r=".63"/>
<circle cx="107.9" cy="146" r=".63"/>
<circle cx="107.9" cy="148.1" r=".63"/>
<circle cx="107.9" cy="150.1" r=".63"/>
</g>
<g fill="none" stroke="#c2c2c2" stroke-width=".18">
<path d="M36.8 16.1v1.2M37.2 16.1l-.3 .1-.1 .3M51.1 16.1l-.4 1.2M51.5 15.3a2.31 2.31 0 0 1 0 2.7M203.9 16.1v1.2M204.3 16.1l-.2 .1-.2 .3M38.5 89.8v1.2M38.9 89.8l-.2 .1-.2 .2M50.1 90.9l.1 .1M50.7 88.9a2.31 2.31 0 0 1 0 2.7M33.5 133h-.3a.31 .31 0 0 0-.2 .3 .31 .31 0 0 0 .2 .3h.2a.31 .31 0 0 1 .2 .2 .31 .31 0 0 1-.2 .3h-.4M44.8 132.4v1.5l.3 .2"/>
<path d="M45.5 132.1a2.31 2.31 0 0 1 0 2.7M203.3 128.9l.2 .2 .4-.1M203.9 127.9v1.4a.4 .4 0 0 1-.6 .3M203.9 128l-.4-.1-.2 .1"/>
</g>
<path d="M132.1 15.2v71.2M188 15.2v71.2M132.1 86.4v43.1M139.7 86.4h-124.5M188 86.4v38.1M188 86.4h-48.3M188 86.4h.1M132.1 129.5v66.1M132.1 129.5h-116.9M188 124.5v38.1M281.9 124.5h-93.9" fill="none" stroke="#c2c2c2" stroke-width=".18" stroke-dasharray="1.7 .6"/>
<g fill="none" stroke="#009600" stroke-width=".18">
<path d="M22.9 33h27.9M22.9 38.1h10.1M33 27.9h17.8M43.2 38.1h7.6M50.8 35.6h-2.5v30.4M63.5 35.6h15.2M63.5 33h15.2M63.5 30.5h15.2M63.5 38.1h15.2M134.6 35.6h10.2M134.6 38.1h10.2M172.7 33v2.6h-2.5"/>
<path d="M208.3 33v76.2h5.1M254 35.6h2.5M254 33v76.2h-5.1M22.9 43.2h10.1M22.9 50.8h27.9M22.9 45.7h10.1M22.9 48.3h27.9M43.2 43.2h7.6M43.2 45.7h7.6M48.3 58.4h2.5M48.3 40.6h2.5M50.8 55.9h-5.1v7.6"/>
<path d="M63.5 43.2h2.5M63.5 58.4h15.2M63.5 50.8h5.1M63.5 45.7h5.1v20.3M63.5 48.3h15.2M63.5 55.9h2.5v7.6h-25.4M63.5 40.6h15.2M76.2 43.2h7.6M134.6 58.4h40.7M134.6 55.9h38.1M142.2 45.7h2.6M144.8 40.6h-2.6v7.7"/>
<path d="M170.2 43.2h5.1v22.8h-10.2M170.2 45.7h2.5v17.8h-7.6M170.2 40.6h7.6v28h-12.7M198.1 50.8h15.3M198.1 48.3h15.3M198.1 55.9h15.3M198.1 53.3h15.3M208.3 40.6h5.1M213.4 43.2h-2.6v22.8M248.9 43.2h2.6v22.8M248.9 50.8h22.9M248.9 48.3h22.9"/>
<path d="M248.9 40.6h5.1M248.9 55.9h22.9M248.9 53.3h22.9M30.5 73.7h2.5v2.5M134.6 61h43.2M149.9 63.5h5M152.4 66h2.5M152.4 63.5v5.1h2.5M208.3 61h5.1M210.8 63.5h2.6M248.9 63.5h2.6M248.9 61h5.1"/>
<path d="M200.7 96.5h12.7M200.7 99.1h12.7M208.3 88.9h5.1M213.4 91.4h-2.6v22.9M248.9 91.4h2.6v22.9M248.9 88.9h5.1M248.9 96.5h22.9M248.9 99.1h22.9M193 106.7h7.7v2.5M200.7 114.3v2.5h-7.7M200.7 101.6h12.7M210.8 111.8h2.6"/>
<path d="M213.4 104.1h-7.7v7.7h-2.5M248.9 111.8h2.6M248.9 104.1h22.9M248.9 101.6h22.9M198.1 139.7v-2.5h2.6v7.6h5M221 137.2v7.6h-7.6M30.5 144.8h15.2M38.1 149.9h7.6M38.1 152.4h7.6M43.2 147.3h2.5M45.7 142.2h-2.5v12.7M58.4 144.8h12.7"/>
<path d="M58.4 147.3h2.6M58.4 142.2h2.6v12.7M58.4 149.9h7.6M58.4 152.4h2.6M30.5 167.6h15.2M38.1 175.3h7.6M38.1 172.7h7.6M43.2 170.2h2.5M45.7 165.1h-2.5v12.7M58.4 175.3h2.6M58.4 172.7h7.6M58.4 167.6h15.3"/>
<path d="M58.4 165.1h2.6v12.7M58.4 170.2h2.6"/>
</g>
<g fill="none" stroke="#000084" stroke-width=".18">
<path d="M50.2 29.9l1.2 1.2M51.4 29.9l-1.2 1.2M62.9 27.3l1.2 1.2M64.1 27.3l-1.2 1.2M50.2 52.7l1.2 1.2M51.4 52.7l-1.2 1.2M62.9 52.7l1.2 1.2M64.1 52.7l-1.2 1.2M29.9 70.5l1.2 1.2M31.1 70.5l-1.2 1.2M50.2 60.4l1.2 1.2M51.4 60.4l-1.2 1.2"/>
<path d="M62.9 60.4l1.2 1.2M64.1 60.4l-1.2 1.2M154.3 70.5l1.2 1.2M155.5 70.5l-1.2 1.2M164.5 70.5l1.2 1.2M165.7 70.5l-1.2 1.2"/>
</g>
<g fill="#009600" stroke="#009600" stroke-width=".18">
<circle cx="221" cy="144.8" r=".46"/>
<circle cx="200.7" cy="137.2" r=".46"/>
<circle cx="208.3" cy="88.9" r=".46"/>
<circle cx="210.8" cy="111.8" r=".46"/>
<circle cx="172.7" cy="35.6" r=".46"/>
<circle cx="172.7" cy="55.9" r=".46"/>
<circle cx="175.3" cy="58.4" r=".46"/>
<circle cx="177.8" cy="61" r=".46"/>
<circle cx="208.3" cy="35.6" r=".46"/>
<circle cx="208.3" cy="40.6" r=".46"/>
<circle cx="254" cy="88.9" r=".46"/>
<circle cx="254" cy="86.4" r=".46"/>
<circle cx="251.5" cy="111.8" r=".46"/>
<circle cx="208.3" cy="86.4" r=".46"/>
<circle cx="152.4" cy="66" r=".46"/>
<circle cx="142.2" cy="45.7" r=".46"/>
<circle cx="152.4" cy="63.5" r=".46"/>
<circle cx="254" cy="35.6" r=".46"/>
<circle cx="254" cy="40.6" r=".46"/>
<circle cx="254" cy="61" r=".46"/>
<circle cx="251.5" cy="63.5" r=".46"/>
<circle cx="208.3" cy="61" r=".46"/>
<circle cx="210.8" cy="63.5" r=".46"/>
<circle cx="68.6" cy="50.8" r=".46"/>
<circle cx="68.6" cy="63.5" r=".46"/>
<circle cx="48.3" cy="58.4" r=".46"/>
<circle cx="48.3" cy="40.6" r=".46"/>
<circle cx="45.7" cy="55.9" r=".46"/>
<circle cx="45.7" cy="63.5" r=".46"/>
<circle cx="61" cy="152.4" r=".46"/>
<circle cx="61" cy="147.3" r=".46"/>
<circle cx="35.6" cy="27.9" r=".46"/>
<circle cx="61" cy="175.3" r=".46"/>
<circle cx="43.2" cy="147.3" r=".46"/>
<circle cx="43.2" cy="170.2" r=".46"/>
<circle cx="61" cy="170.2" r=".46"/>
<circle cx="33" cy="73.7" r=".46"/>
</g>
<g font-size="3" fill="#f0f">
<text x="92.1" y="32.8">28-pin</text>
<text x="103.7" y="32.8">module</text>
<text x="115.2" y="32.8">socket</text>
<text x="92.1" y="96.9">20-pin</text>
<text x="103.7" y="96.9">power</text>
<text x="113.2" y="96.9">socket</text>
<text x="95.2" y="142.6">10-pin</text>
<text x="106.8" y="142.6">ADIB socket</text>
</g>
<g font-size="2.9" fill="#006464">
<text x="155.4" y="32.3">IC1</text>
<text x="220.2" y="37.4">IC2</text>
<text x="146.5" y="51.4">M24C32-WMN6P</text>
<text x="219.2" y="69.1">SI8641BB-B-IS1</text>
<text x="220.2" y="85.6">IC3</text>
<text x="219.2" y="117.4">SI8641BB-B-IS1</text>
</g>
<g font-size="2.8" fill="#840000">
<text x="178" y="190.9">Title:</text>
<text x="187.7" y="190.9">EEZ</text>
<text x="195.5" y="190.9">DIB</text>
<text x="202.8" y="190.9">v1.2</text>
<text x="211.4" y="190.9">template</text>
<text x="226.8" y="190.9">for</text>
<text x="233.3" y="190.9">KiCad</text>
</g>
<g font-size="2.5" fill="#c2c2c2">
<text x="15.2" y="17.5">DIB host</text>
<text x="26.4" y="17.5">connector</text>
<text x="38.9" y="17.5">(mandatory)</text>
<text x="134.6" y="17.5">I2C Module</text>
<text x="148.8" y="17.5">ID EEPROM</text>
<text x="190.5" y="17.5">Bus</text>
<text x="195.9" y="17.5">isolator</text>
<text x="15.2" y="91.2">DIB power</text>
<text x="28.1" y="91.2">connector</text>
<text x="40.6" y="91.2">(optional)</text>
<text x="190.5" y="129.3">PE coupling</text>
<text x="15.2" y="134.4">ADIB connectors</text>
<text x="35.3" y="134.4">(optional)</text>
</g>
<g font-size="2.5" fill="#006464">
<text x="23.6" y="28.8">+3V3</text>
<text x="174" y="31.3">+3V3</text>
<text x="209.6" y="31.3">+3V3</text>
<text x="241.6" y="31.3">+3V3_ISO</text>
<text x="197.7" y="37.9">100n</text>
<text x="261.3" y="38">100n</text>
<text x="177.9" y="43.3">GNDIO</text>
<text x="196.9" y="43.3">GNDIO</text>
<text x="266.1" y="42.1">GND</text>
<text x="139.8" y="53.5">GNDIO</text>
<text x="32.6" y="64.3">+5V</text>
<text x="140.4" y="65">+3V3</text>
<text x="22.9" y="69.4">X1</text>
<text x="45.8" y="71.3">GNDIO</text>
<text x="66.1" y="71.3">GNDIO</text>
<text x="207.1" y="71.3">GNDIO</text>
<text x="21.3" y="77.7">4907</text>
<text x="249" y="72.6">GND</text>
<text x="197.7" y="88.7">100n</text>
<text x="258.8" y="88.8">100n</text>
<text x="189.9" y="92.9">GNDIO</text>
<text x="263.6" y="92.9">GND</text>
<text x="195.1" y="113.2">JP1</text>
<text x="207.1" y="119.5">GNDIO</text>
<text x="249" y="120.8">GND</text>
<text x="204.5" y="136">R1</text>
<text x="214.7" y="136">R2</text>
<text x="192.5" y="143.7">PE</text>
<text x="203.3" y="140.5">470K</text>
<text x="213.4" y="140.5">470K</text>
<text x="198" y="147.1">4n7/1kV</text>
<text x="214.3" y="148.8">GND</text>
<text x="45.1" y="158.9">GND</text>
<text x="54.2" y="159.6">GND</text>
<text x="45.1" y="181.8">GND</text>
<text x="54.2" y="181.8">GND</text>
</g>
<text font-size="2.5" fill="#a1a1a1" x="177.5" y="35.3">C1</text>
<g font-size="2.5" fill="#840000">
<text x="200.4" y="35.3">C2</text>
<text x="261.3" y="35.5">C6</text>
<text x="200.4" y="86.1">C3</text>
<text x="258.8" y="86.3">C5</text>
<text x="204.9" y="144.5">C4</text>
</g>
<text font-size="2.5" fill="#989898" x="177.5" y="37.9">N.C.</text>
<g font-size="2.1" fill="#840000">
<text x="178" y="178">https://github.com/eez-open/dib-kicad-template</text>
<text x="178" y="175">https://www.envox.eu/eez-bb3/</text>
<text x="178" y="184">Sheet:</text>
<text x="178" y="181.2">Envox</text>
<text x="186.2" y="181.2">d.o.o.</text>
<text x="186.2" y="184">/DIB</text>
<text x="192.8" y="184">v1.2</text>
<text x="198.8" y="184">interface/</text>
<text x="178" y="186.7">File:</text>
<text x="184.1" y="186.7">DIB_interface.kicad_sch</text>
<text x="178" y="196.9">KiCad</text>
<text x="178" y="194.1">Size:</text>
<text x="184.7" y="194.1">A4</text>
<text x="185.7" y="196.9">E.D.A.</text>
<text x="193.3" y="196.9">8.0.8</text>
<text x="200" y="194.1">Date:</text>
<text x="207" y="194.1">2025-02-06</text>
<text x="263" y="194.3">Rev:</text>
<text x="263" y="196.9">Id:</text>
<text x="267.1" y="196.9">1/2</text>
<text x="269.4" y="194.3">r1B1</text>
</g>
<g font-size="1.8" fill="#840000">
<text x="35" y="11.9">1</text>
<text x="85" y="11.9">2</text>
<text x="135" y="11.9">3</text>
<text x="185" y="11.9">4</text>
<text x="235" y="11.9">5</text>
<text x="285" y="11.9">6</text>
<text x="10.3" y="35.9">A</text>
<text x="285.3" y="35.9">A</text>
<text x="10.3" y="85.9">B</text>
<text x="285.3" y="85.9">B</text>
<text x="10.3" y="135.9">C</text>
<text x="285.3" y="135.9">C</text>
<text x="10.3" y="185.9">D</text>
<text x="285.3" y="185.9">D</text>
<text x="15.2" y="191.2">Licensed</text>
<text x="23.3" y="191.2">under</text>
<text x="28.9" y="191.2">the</text>
<text x="32.5" y="191.2">TAPR Open</text>
<text x="42.5" y="191.2">Hardware</text>
<text x="51" y="191.2">License</text>
<text x="58.1" y="191.2">(www.tapr.org/OHL)</text>
<text x="15.2" y="193.3">More</text>
<text x="15.2" y="195.3">Repository:</text>
<text x="20.1" y="193.3">info</text>
<text x="24.3" y="193.3">at</text>
<text x="25.2" y="195.3">https://github.com/eez-open</text>
<text x="26.9" y="193.3">http://www.envox.eu/eez-bb3</text>
<text x="35" y="199.9">1</text>
<text x="85" y="199.9">2</text>
<text x="135" y="199.9">3</text>
<text x="185" y="199.9">4</text>
<text x="235" y="199.9">5</text>
<text x="285" y="199.9">6</text>
</g>
<g font-size="1.8" fill="#006464">
<text x="30.7" y="23.7">PWR_FLAG</text>
<text x="55.8" y="25">X3</text>
<text x="147.8" y="39">SDA</text>
<text x="147.8" y="36.4">SCL</text>
<text x="147.8" y="41.5">WP</text>
<text x="163.3" y="36.4">VCC</text>
<text x="164.6" y="41.5">A0</text>
<text x="216.4" y="41.5">VDD1</text>
<text x="240.8" y="41.5">VDD2</text>
<text x="147.8" y="46.6">GND</text>
<text x="164.6" y="44">A1</text>
<text x="164.6" y="46.6">A2</text>
<text x="216.4" y="44">GND1</text>
<text x="240.6" y="44">GND2</text>
<text x="216.4" y="49.1">A1</text>
<text x="216.4" y="51.7">A2</text>
<text x="243.2" y="51.7">B2</text>
<text x="243.2" y="49.1">B1</text>
<text x="32.3" y="56.7">PWR_FLAG</text>
<text x="216.4" y="54.2">A3</text>
<text x="216.4" y="56.7">A4</text>
<text x="243.2" y="56.7">B4</text>
<text x="243.2" y="54.2">B3</text>
<text x="48.4" y="65.6">77317-104-28LF</text>
<text x="72.4" y="64.4">PWR_FLAG</text>
<text x="216.4" y="61.8">EN1</text>
<text x="216.4" y="64.4">GND1</text>
<text x="240.6" y="64.4">GND2</text>
<text x="242" y="61.8">EN2</text>
<text x="36.8" y="74.5">PWR_FLAG</text>
<text x="216.4" y="89.8">VDD1</text>
<text x="240.8" y="89.8">VDD2</text>
<text x="50.8" y="93.6">X2</text>
<text x="216.4" y="92.3">GND1</text>
<text x="240.6" y="92.3">GND2</text>
<text x="216.4" y="97.4">A1</text>
<text x="216.4" y="99.9">A2</text>
<text x="243.2" y="99.9">B2</text>
<text x="243.2" y="97.4">B1</text>
<text x="216.4" y="102.5">A3</text>
<text x="216.4" y="105">A4</text>
<text x="243.2" y="105">B4</text>
<text x="243.2" y="102.5">B3</text>
<text x="216.4" y="110.1">EN1</text>
<text x="216.4" y="112.6">GND1</text>
<text x="240.6" y="112.6">GND2</text>
<text x="242" y="110.1">EN2</text>
<text x="45.8" y="122.8">ZL263-20DG</text>
<text x="49.5" y="140.6">X4</text>
<text x="47" y="155.8">87833-1032</text>
<text x="49.5" y="163.4">X5</text>
<text x="47" y="178.7">87833-1032</text>
</g>
<g font-size="1.8" fill="#a90000">
<text x="52" y="27.7">1</text>
<text x="60.9" y="27.7">2</text>
<text x="52" y="30.2">3</text>
<text x="52" y="32.8">5</text>
<text x="52" y="35.3">7</text>
<text x="60.9" y="30.2">4</text>
<text x="60.9" y="32.8">6</text>
<text x="60.9" y="35.3">8</text>
<text x="145.3" y="35.3">6</text>
<text x="168.2" y="35.3">8</text>
<text x="51.4" y="40.4">11</text>
<text x="52" y="37.8">9</text>
<text x="60.3" y="37.8">10</text>
<text x="60.3" y="40.4">12</text>
<text x="145.3" y="37.8">5</text>
<text x="145.3" y="40.4">7</text>
<text x="168.2" y="40.4">1</text>
<text x="213.9" y="40.4">1</text>
<text x="246.3" y="40.4">16</text>
<text x="51.4" y="42.9">13</text>
<text x="51.4" y="45.5">15</text>
<text x="60.3" y="42.9">14</text>
<text x="60.3" y="45.5">16</text>
<text x="145.3" y="45.5">4</text>
<text x="168.2" y="42.9">2</text>
<text x="168.2" y="45.5">3</text>
<text x="213.9" y="42.9">2</text>
<text x="246.3" y="42.9">15</text>
<text x="51.4" y="48">17</text>
<text x="51.4" y="50.5">19</text>
<text x="51.4" y="53.1">21</text>
<text x="60.3" y="48">18</text>
<text x="60.3" y="50.5">20</text>
<text x="60.3" y="53.1">22</text>
<text x="213.9" y="48">3</text>
<text x="213.9" y="50.5">4</text>
<text x="213.9" y="53.1">5</text>
<text x="246.3" y="53.1">12</text>
<text x="246.3" y="50.5">13</text>
<text x="246.3" y="48">14</text>
<text x="51.4" y="55.6">23</text>
<text x="51.4" y="58.2">25</text>
<text x="60.3" y="55.6">24</text>
<text x="60.3" y="58.2">26</text>
<text x="213.9" y="55.6">6</text>
<text x="246.3" y="55.6">11</text>
<text x="51.4" y="60.7">27</text>
<text x="60.3" y="60.7">28</text>
<text x="213.9" y="60.7">7</text>
<text x="213.9" y="63.2">8</text>
<text x="246.3" y="60.7">10</text>
<text x="246.9" y="63.2">9</text>
<text x="213.9" y="88.6">1</text>
<text x="246.3" y="88.6">16</text>
<text x="213.9" y="91.2">2</text>
<text x="246.3" y="91.2">15</text>
<text x="46.9" y="96.3">1</text>
<text x="46.9" y="98.8">3</text>
<text x="46.9" y="101.3">5</text>
<text x="55.8" y="96.3">2</text>
<text x="55.8" y="98.8">4</text>
<text x="55.8" y="101.3">6</text>
<text x="213.9" y="96.3">3</text>
<text x="213.9" y="98.8">4</text>
<text x="213.9" y="101.3">5</text>
<text x="246.3" y="101.3">12</text>
<text x="246.3" y="98.8">13</text>
<text x="246.3" y="96.3">14</text>
<text x="46.9" y="103.9">7</text>
<text x="46.9" y="106.4">9</text>
<text x="55.2" y="106.4">10</text>
<text x="55.8" y="103.9">8</text>
<text x="213.9" y="103.9">6</text>
<text x="246.3" y="103.9">11</text>
<text x="46.3" y="109">11</text>
<text x="46.3" y="111.5">13</text>
<text x="55.2" y="109">12</text>
<text x="55.2" y="111.5">14</text>
<text x="213.9" y="109">7</text>
<text x="213.9" y="111.5">8</text>
<text x="246.3" y="109">10</text>
<text x="246.9" y="111.5">9</text>
<text x="46.3" y="114">15</text>
<text x="46.3" y="116.6">17</text>
<text x="46.3" y="119.1">19</text>
<text x="55.2" y="114">16</text>
<text x="55.2" y="116.6">18</text>
<text x="55.2" y="119.1">20</text>
<text x="46.9" y="142">1</text>
<text x="55.8" y="142">2</text>
<text x="46.9" y="144.5">3</text>
<text x="46.9" y="147.1">5</text>
<text x="46.9" y="149.6">7</text>
<text x="55.8" y="144.5">4</text>
<text x="55.8" y="147.1">6</text>
<text x="55.8" y="149.6">8</text>
<text x="46.9" y="152.1">9</text>
<text x="55.2" y="152.1">10</text>
<text x="46.9" y="164.8">1</text>
<text x="46.9" y="167.4">3</text>
<text x="55.8" y="164.8">2</text>
<text x="55.8" y="167.4">4</text>
<text x="46.9" y="169.9">5</text>
<text x="46.9" y="172.5">7</text>
<text x="55.8" y="169.9">6</text>
<text x="55.8" y="172.5">8</text>
<text x="46.9" y="175">9</text>
<text x="55.2" y="175">10</text>
</g>
<g font-size="1.8" fill="#f0f">
<text x="96" y="40.8">DIB_SCL</text>
<text x="96.8" y="38.7">NFAULT 3</text>
<text x="98.6" y="36.7">+3V3</text>
<text x="104.8" y="36.7">1</text>
<text x="104.8" y="40.8">5</text>
<text x="111.8" y="36.7">2</text>
<text x="111.8" y="38.7">4</text>
<text x="111.8" y="40.8">6</text>
<text x="114.1" y="36.7">+Vaux</text>
<text x="114.1" y="38.7">~{RESET}</text>
<text x="114.1" y="40.8">OE_SYNC</text>
<text x="96" y="44.8">DIB_CSA</text>
<text x="100.1" y="42.8">Gnd</text>
<text x="100.1" y="46.9">Gnd</text>
<text x="104.8" y="42.8">7</text>
<text x="104.8" y="44.8">9</text>
<text x="104.8" y="46.9">9</text>
<text x="111.8" y="42.8">8</text>
<text x="111.8" y="44.8">10</text>
<text x="111.8" y="46.9">12</text>
<text x="114.1" y="42.8">DIB_SDA</text>
<text x="115.3" y="44.8">DIB_IRQ</text>
<text x="115.3" y="46.9">DIB_CSB</text>
<text x="93.6" y="48.9">DIB_SCLK</text>
<text x="93.7" y="51">DIB_MOSI</text>
<text x="96" y="53">DIB_A0</text>
<text x="103.6" y="48.9">13</text>
<text x="103.6" y="51">15</text>
<text x="103.6" y="53">17</text>
<text x="111.8" y="48.9">14</text>
<text x="111.8" y="51">16</text>
<text x="111.8" y="53">18</text>
<text x="115.3" y="48.9">DIB_MISO</text>
<text x="115.3" y="51">Gnd</text>
<text x="115.3" y="53">DIB_A2</text>
<text x="96" y="55.1">DIB_A1</text>
<text x="97.4" y="57.1">+12V</text>
<text x="98.6" y="59.2">+5V</text>
<text x="103.6" y="55.1">19</text>
<text x="103.6" y="57.1">21</text>
<text x="103.6" y="59.2">23</text>
<text x="111.8" y="55.1">20</text>
<text x="111.8" y="57.1">22</text>
<text x="111.8" y="59.2">24</text>
<text x="115.3" y="55.1">Gnd</text>
<text x="115.3" y="57.1">+12V</text>
<text x="115.3" y="59.2">+5V</text>
<text x="94.7" y="63.3">UART_TX 27</text>
<text x="98.9" y="61.2">Gnd</text>
<text x="103.6" y="61.2">25</text>
<text x="111.8" y="61.2">26</text>
<text x="111.8" y="63.3">28</text>
<text x="115.3" y="61.2">Gnd</text>
<text x="115.3" y="63.3">UART_RX</text>
<text x="94.7" y="101.2">OUTC+</text>
<text x="102.3" y="101.2">1</text>
<text x="109.2" y="101.2">2</text>
<text x="111.6" y="101.2">OUTC+</text>
<text x="90.2" y="107.4">POST_OUT+</text>
<text x="94.7" y="103.3">OUTC+</text>
<text x="94.7" y="105.3">OUTC+</text>
<text x="102.3" y="103.3">3</text>
<text x="102.3" y="105.3">5</text>
<text x="102.3" y="107.4">7</text>
<text x="109.2" y="103.3">4</text>
<text x="109.2" y="105.3">6</text>
<text x="109.2" y="107.4">8</text>
<text x="111.6" y="103.3">OUTC+</text>
<text x="111.6" y="105.3">OUTC+</text>
<text x="111.6" y="107.4">POST_OUT+</text>
<text x="89" y="111.4">POST_OUT-</text>
<text x="89" y="113.5">POST_OUT-</text>
<text x="90.2" y="109.4">POST_OUT+</text>
<text x="101.1" y="111.4">11</text>
<text x="101.1" y="113.5">13</text>
<text x="102.3" y="109.4">9</text>
<text x="109.2" y="109.4">10</text>
<text x="109.2" y="111.4">12</text>
<text x="109.2" y="113.5">14</text>
<text x="112.8" y="109.4">POST_OUT+</text>
<text x="112.8" y="111.4">POST_OUT-</text>
<text x="112.8" y="113.5">POST_OUT-</text>
<text x="89" y="115.5">POST_OUT -15</text>
<text x="93.4" y="117.6">OUTC-</text>
<text x="93.4" y="119.6">OUTC-</text>
<text x="101.1" y="117.6">17</text>
<text x="101.1" y="119.6">19</text>
<text x="109.2" y="115.5">16</text>
<text x="109.2" y="117.6">18</text>
<text x="109.2" y="119.6">20</text>
<text x="112.8" y="115.5">OUTC-</text>
<text x="112.8" y="117.6">OUTC-</text>
<text x="112.8" y="119.6">OUTC-</text>
<text x="94.7" y="147">Guard-</text>
<text x="97.2" y="149.1">AIN-</text>
<text x="102.9" y="147">1</text>
<text x="102.9" y="149.1">3</text>
<text x="109.9" y="147">2</text>
<text x="109.9" y="149.1">4</text>
<text x="112.2" y="147">Guard+</text>
<text x="112.2" y="149.1">AIN+</text>
<text x="93.5" y="153.1">ADIB_ID0</text>
<text x="93.5" y="155.2">ADIB_ID1</text>
<text x="94.7" y="151.1">Guard-</text>
<text x="102.9" y="151.1">5</text>
<text x="102.9" y="153.1">7</text>
<text x="102.9" y="155.2">9</text>
<text x="109.9" y="151.1">6</text>
<text x="109.9" y="153.2">8</text>
<text x="109.9" y="155.2">10</text>
<text x="112.2" y="151.1">Guard+</text>
<text x="112.2" y="153.2">ADIB_ID2</text>
<text x="113.4" y="155.2">ID_Gnd</text>
</g>
<g font-size="1.6" fill="#006464">
<text x="165.1" y="63">RN2A</text>
<text x="165.1" y="65.6">RN2B</text>
<text x="165.1" y="70.6">RN2D</text>
<text x="165.1" y="68.1">RN2C</text>
</g>
<g font-size="1.4" fill="#006464">
<text x="42.5" y="37.6">RN1B</text>
<text x="68.5" y="41.9">RN1A</text>
<text x="42.5" y="45.2">RN1D</text>
<text x="42.5" y="42.7">RN1C</text>
</g>
<g font-size="1.2" fill="#0f0f0f">
<text x="22.9" y="32.8">DIB_SCL</text>
<text x="78.7" y="30.2">DIB_NRESET</text>
<text x="78.7" y="35.3">DIB_SDA</text>
<text x="78.7" y="32.8">OE_SYNC</text>
<text x="134.6" y="35.3">DIB_SCL</text>
<text x="22.9" y="37.9">DIB_CSA</text>
<text x="78.7" y="37.9">DIB_IRQ</text>
<text x="78.7" y="40.4">DIB_CSB</text>
<text x="134.6" y="37.9">DIB_SDA</text>
<text x="22.9" y="45.5">DIB_MOSI</text>
<text x="22.9" y="42.9">DIB_SCLK</text>
<text x="77.4" y="42.9">DIB_MISO</text>
<text x="22.9" y="48">DIB_A0</text>
<text x="22.9" y="50.6">DIB_A1</text>
<text x="78.7" y="48">DIB_A2</text>
<text x="198.1" y="50.6">DIB_SCLK</text>
<text x="198.1" y="53.1">DIB_CSA</text>
<text x="198.1" y="48">DIB_MOSI</text>
<text x="77.5" y="58.2">DIB_BOOT</text>
<text x="134.6" y="55.6">DIB_A2</text>
<text x="134.6" y="58.2">DIB_A1</text>
<text x="198.1" y="55.6">DIB_MISO</text>
<text x="134.6" y="60.7">DIB_A0</text>
<text x="200.7" y="98.8">DIB_BOOT</text>
<text x="200.7" y="101.4">DIB_NRESET</text>
<text x="200.7" y="96.3">OE_SYNC</text>
<text x="193" y="106.4">DIB_IRQ</text>
<text x="193" y="116.6">DIB_CSB</text>
<text x="30.5" y="144.5">AFE1N</text>
<text x="66.8" y="144.5">AFE1P</text>
<text x="30.5" y="167.4">AFE2N</text>
<text x="69.3" y="167.4">AFE2P</text>
</g>
<g font-size="1.2" fill="#a90000">
<text x="33.7" y="37.8">2</text>
<text x="41.3" y="37.8">7</text>
<text x="33.7" y="45.5">4</text>
<text x="33.7" y="42.9">3</text>
<text x="41.3" y="45.5">5</text>
<text x="41.3" y="42.9">6</text>
<text x="66.7" y="42.9">8</text>
<text x="74.4" y="42.9">1</text>
<text x="155.6" y="63.2">8</text>
<text x="155.6" y="65.8">7</text>
<text x="163.3" y="63.2">1</text>
<text x="163.3" y="65.8">2</text>
<text x="28.6" y="70.9">2</text>
<text x="155.6" y="70.9">5</text>
<text x="155.6" y="68.3">6</text>
<text x="163.3" y="70.9">4</text>
<text x="163.3" y="68.3">3</text>
<text x="28.6" y="73.4">1</text>
</g>
<g font-size="1.2" fill="#840000">
<text x="272.1" y="51.5">SLAVE_SCK</text>
<text x="272.1" y="49">SLAVE_MOSI</text>
<text x="272.1" y="54.1">SLAVE_NSS</text>
<text x="272.8" y="56.6">SLAVE_MISO</text>
<text x="272.1" y="97.3">SLAVE_SYNC</text>
<text x="272.1" y="99.8">BOOT0</text>
<text x="272.1" y="102.3">~{RESET}</text>
<text x="272.8" y="104.9">SLAVE_IRQ</text>
<text x="30.8" y="153.1">ADIB1_ID1</text>
<text x="30.8" y="150.6">ADIB1_ID0</text>
<text x="66.4" y="150.6">ADIB1_ID2</text>
<text x="30.8" y="173.5">ADIB2_ID0</text>
<text x="66.4" y="173.5">ADIB2_ID2</text>
<text x="30.8" y="176">ADIB2_ID1</text>
</g>
</svg>
